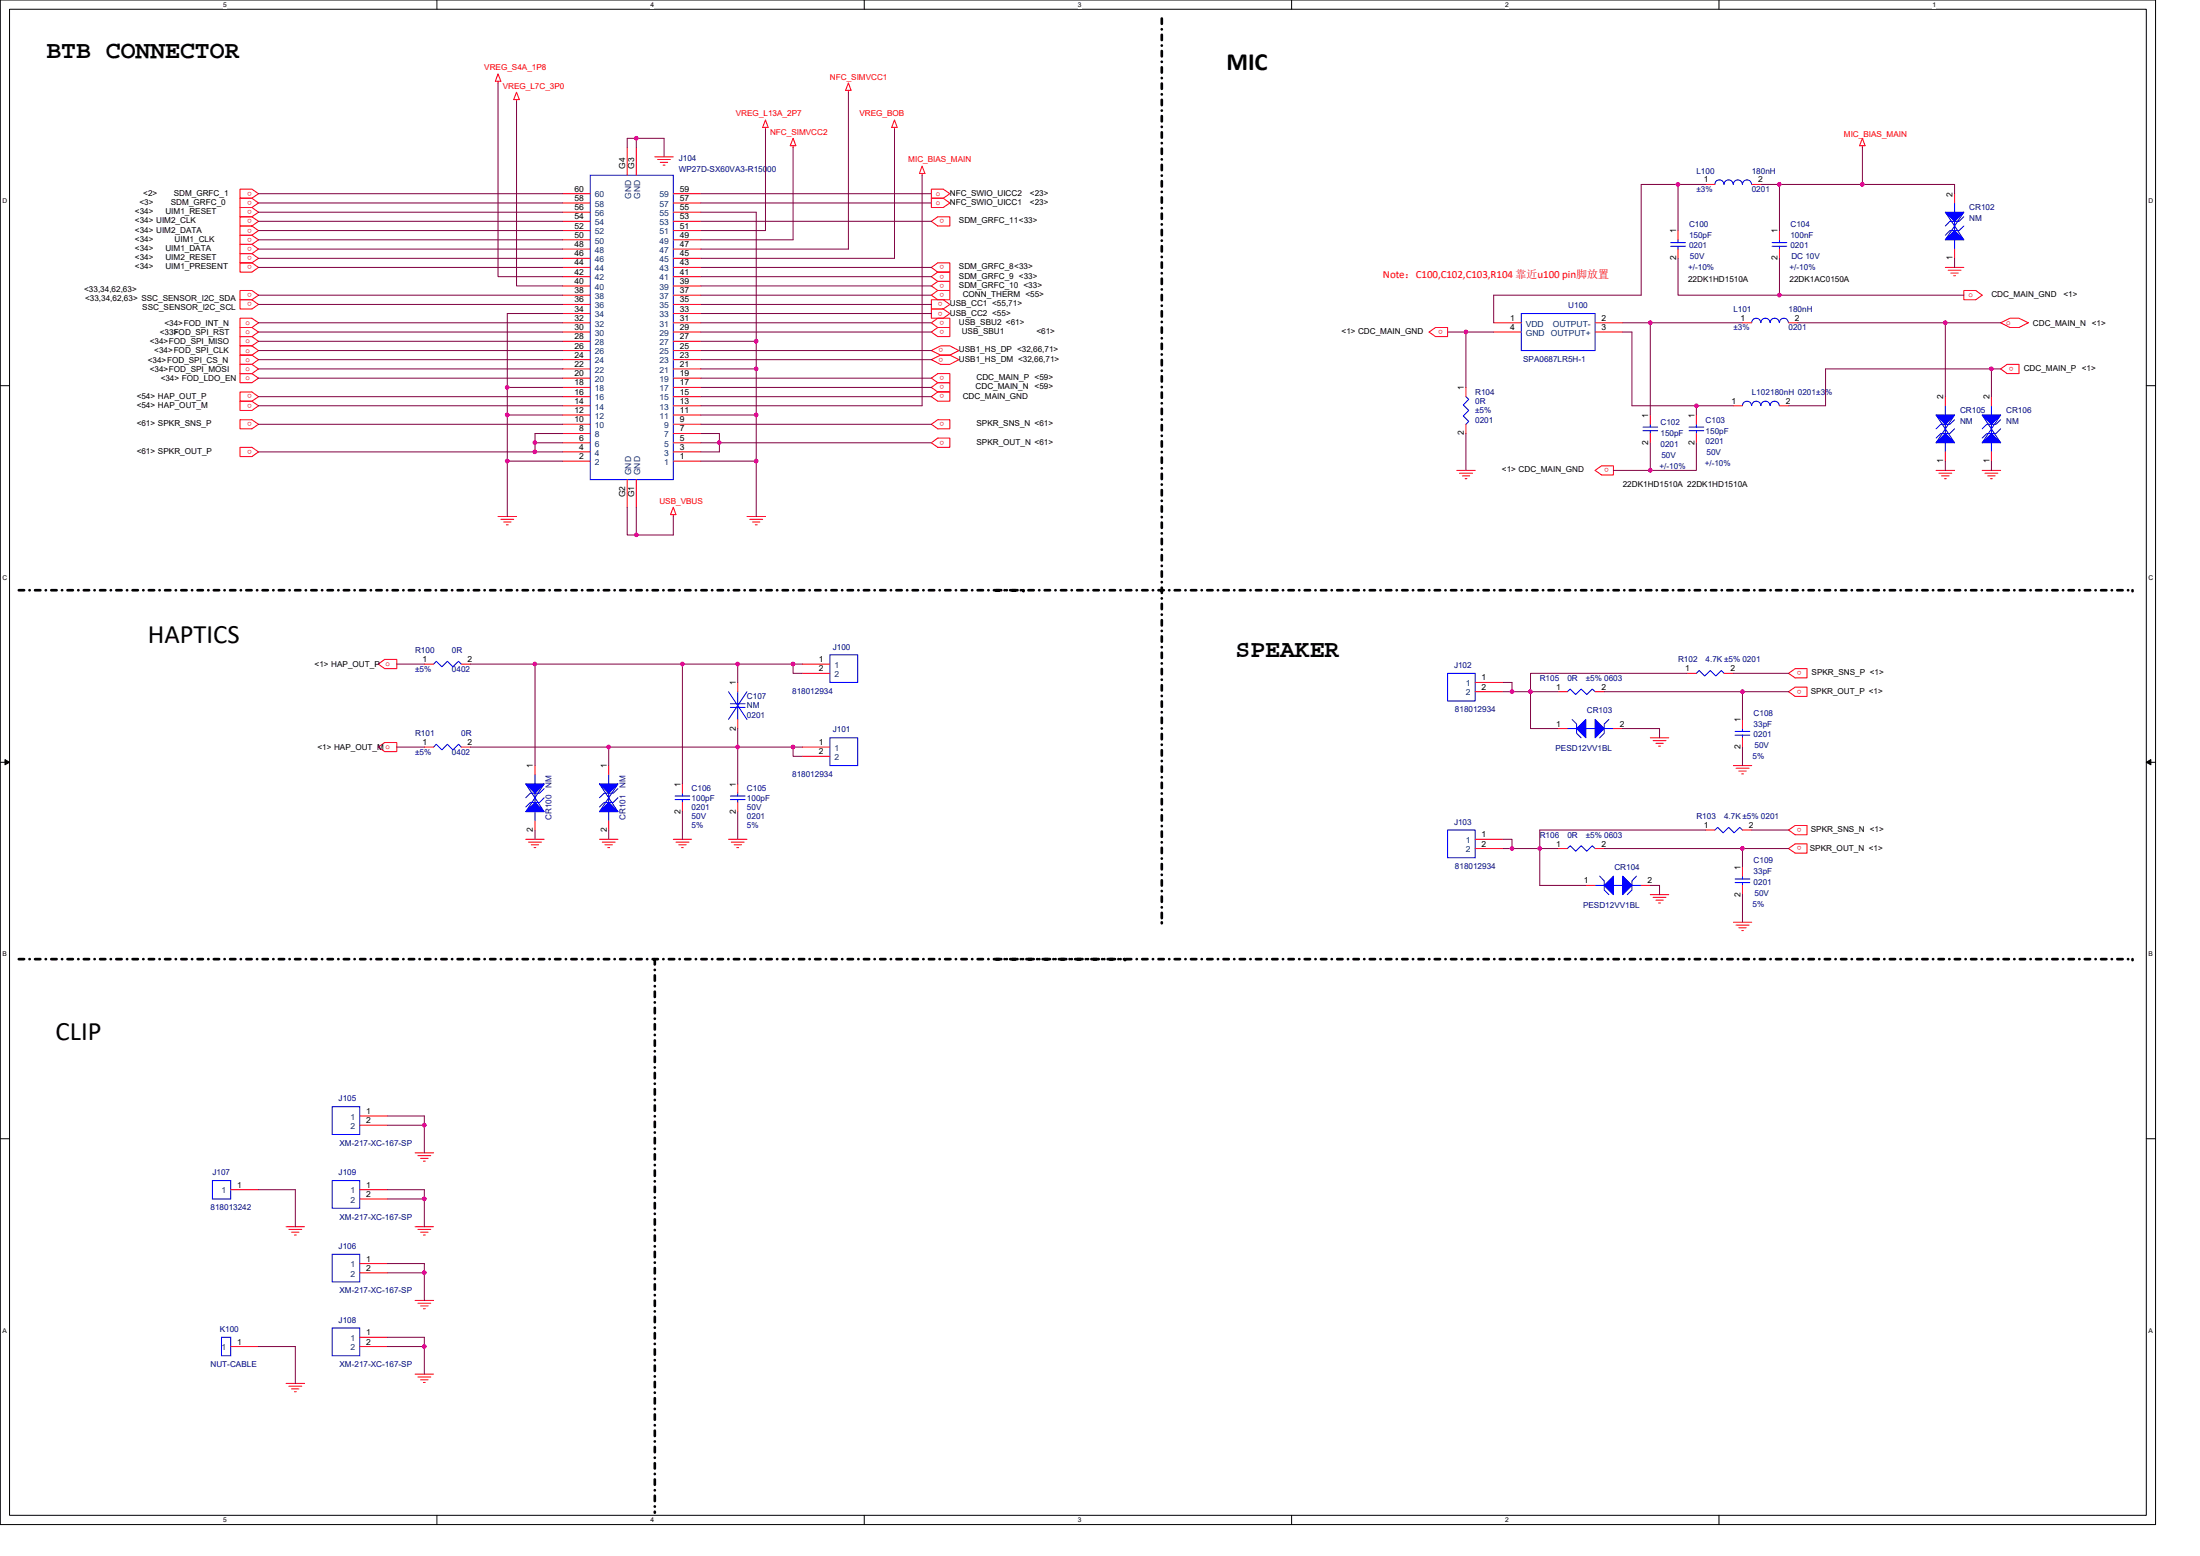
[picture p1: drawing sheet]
<svg xmlns="http://www.w3.org/2000/svg" width="297mm" height="210mm" viewBox="0 0 297 210" stroke-linecap="round" stroke-linejoin="round" font-family="sans-serif">
<path d="M0 0h291v205.7h-291zM1.3 1.2h288.5v203.3h-288.5z" fill="none" stroke="#000" stroke-width=".14"/>
<g fill="#fff">
<path d="M30.1 .1h.5v1h-.5z"/>
<path d="M30.1 204.6h.5v1h-.5z"/>
</g>
<path d="M59 0v1.2M59 204.5v1.2" fill="none" stroke="#000" stroke-width=".14"/>
<g fill="#fff">
<path d="M87.8 .1h.5v1h-.5z"/>
<path d="M87.8 204.6h.5v1h-.5z"/>
</g>
<path d="M116.7 0v1.2M116.7 204.5v1.2" fill="none" stroke="#000" stroke-width=".14"/>
<g fill="#fff">
<path d="M145.5 .1h.5v1h-.5z"/>
<path d="M145.5 204.6h.5v1h-.5z"/>
</g>
<path d="M174.4 0v1.2M174.4 204.5v1.2" fill="none" stroke="#000" stroke-width=".14"/>
<g fill="#fff">
<path d="M203.2 .1h.5v1h-.5z"/>
<path d="M203.2 204.6h.5v1h-.5z"/>
</g>
<path d="M232.1 0v1.2M232.1 204.5v1.2" fill="none" stroke="#000" stroke-width=".14"/>
<g fill="#fff">
<path d="M260.9 .1h.5v1h-.5z"/>
<path d="M.4 26.6h.6v1h-.6z"/>
<path d="M290.1 26.6h.6v1h-.6z"/>
<path d="M.4 77.4h.6v1h-.6z"/>
<path d="M290.1 77.4h.6v1h-.6z"/>
</g>
<path d="M0 52h1.3M289.8 52h1.2" fill="none" stroke="#000" stroke-width=".14"/>
<g fill="#fff">
<path d="M.4 128.3h.5v1h-.5z"/>
<path d="M290.1 128.3h.6v1h-.6z"/>
</g>
<path d="M0 102.9h1.3M289.8 102.9h1.2" fill="none" stroke="#000" stroke-width=".14"/>
<path d="M.7 102.5l.6 .4-.6 .3zM289.8 102.9l.6-.4v.7z" fill="#000" stroke="#000" stroke-width=".14"/>
<g fill="#fff">
<path d="M.4 179.1h.5v1h-.5z"/>
<path d="M290.1 179.1h.6v1h-.6z"/>
</g>
<path d="M0 153.7h1.3M289.8 153.7h1.2" fill="none" stroke="#000" stroke-width=".14"/>
<path d="M156.9 2.5v122M2.5 79.7h135.7M134.5 79.7h153.4M138.2 79.7h.1M287.9 79.7h.1M2.5 129.4h149.4M88.4 129.4v74.6M134.5 129.4h153.4M151.9 129.4h.1M156.9 124.5h.1M287.9 129.4h.1M88.4 204h.1" fill="none" stroke="#000" stroke-width=".36" stroke-dasharray=".7 .7 0 .7"/>
<g fill="none" stroke="#f00" stroke-width=".14">
<path d="M67.2 10l.4 1h-.7zM67.2 11v.2M69.7 12.4l.4 1h-.7zM69.7 13.4v.3M84.7 19.9v3.7M85.9 19.9v3.7M103.4 16.2l.3 1h-.7zM103.4 17.2v.2M107.1 18.7l.4 1h-.8zM107.1 19.7v.2M114.6 11.2l.3 1h-.7zM114.6 12.2v.2"/>
<path d="M120.8 16.2l.3 1h-.7zM120.8 17.2v.2M251.5 18.7l.3 1h-.7zM251.5 19.7v.2M32.4 25.5h1.6l.9 .6-.9 .7h-1.6zM32.4 39.2h1.6l.9 .6-.9 .6h-1.6zM32.4 35.5h1.6l.9 .6-.9 .6h-1.6zM34 26.8l.9 .6-.9 .6M34 26.8h-1.6v1.2h1.6M34 29.3l.9 .6-.9 .6M34 29.3h-1.6v1.2h1.6M34 33l.9 .6-.9 .6"/>
<path d="M34 33h-1.6v1.2h1.6M34 30.5l.9 .6-.9 .6M34 30.5h-1.6v1.2h1.6M34 31.7l.9 .7-.9 .6M34 31.7h-1.6v1.3h1.6M34 34.2l.9 .7-.9 .6M34 34.2h-1.6v1.3h1.6M34 28l.9 .6-.9 .7M34 28h-1.6v1.3h1.6M76 39.8h3.7M76 38.6h3.7M76 37.3h3.7"/>
<path d="M76 36.1h3.7M76 34.9h3.7M76 33.6h3.7M76 32.4h3.7M76 31.1h3.7M76 29.9h3.7M76 28.6h3.7M76 27.4h3.7M76 26.1h3.7M88.4 21.2h2.5M88.8 21.5h1.7M89.2 21.9h.9"/>
<path d="M89.5 22.3h.3M90.9 39.8h3.7M90.9 38.6h3.7M90.9 37.3h3.7M90.9 36.1h3.7M90.9 34.9h3.7M90.9 33.6h3.7M90.9 32.4h3.7M90.9 31.1h3.7M90.9 29.9h3.7M90.9 28.6h3.7M90.9 27.4h3.7"/>
<path d="M90.9 26.1h3.7M124.5 22.4l.4 1h-.8zM124.5 23.4v.2M125.7 39.8l.9-.6h1.6v1.2h-1.6zM125.7 36.1l.9-.6h1.6v1.2h-1.6zM125.7 29.9l.9-.6h1.6v1.2h-1.6zM125.7 25.5h1.7l.8 .6-.8 .7h-1.7zM125.7 26.8h1.7l.8 .6-.8 .6h-1.7zM126.6 38l-.9 .6 .9 .6M126.6 38h1.6v1.2h-1.6M126.6 36.7l-.9 .6 .9 .7M126.6 36.7h1.6v1.3h-1.6"/>
<path d="M226.6 31.1v1.3M226.6 33.6v1.3M230.3 24.9h1.2M236.5 24.9h1.3M240.3 31.1v1.3M240.3 33.6v1.3M262.7 36.1h2.5M263 36.5h1.8M263.4 36.9h1M263.8 37.2h.2M263.9 33.6v1.3M263.9 26.1v1.3"/>
<path d="M265.2 39.2h1.6l.8 .6-.8 .6h-1.6zM32.4 54.1h1.6l.9 .7-.9 .6h-1.6zM32.4 52.9h1.6l.9 .6-.9 .6h-1.6zM32.4 42.9h1.6l.9 .7-.9 .6h-1.6zM32.4 50.4h1.6l.9 .6-.9 .6h-1.6zM32.4 40.4h1.6l.9 .7-.9 .6h-1.6zM32.4 56.6h1.6l.9 .7-.9 .6h-1.6zM34 46.7l.9 .6-.9 .6M34 46.7h-1.6v1.2h1.6M34 47.9l.9 .6-.9 .7M34 47.9h-1.6v1.3h1.6M34 45.4l.9 .7-.9 .6"/>
<path d="M34 45.4h-1.6v1.3h1.6M34 49.2l.9 .6-.9 .6M34 49.2h-1.6v1.2h1.6M34 44.2l.9 .6-.9 .6M34 44.2h-1.6v1.2h1.6M76 59.8h3.7M76 58.5h3.7M76 57.3h3.7M76 56h3.7M76 54.8h3.7M76 53.5h3.7M76 52.3h3.7"/>
<path d="M76 51h3.7M76 49.8h3.7M76 48.5h3.7M76 47.3h3.7M76 46.1h3.7M76 44.8h3.7M76 43.6h3.7M76 42.3h3.7M76 41.1h3.7M90.9 59.8h3.7M90.9 58.5h3.7M90.9 57.3h3.7"/>
<path d="M90.9 56h3.7M90.9 54.8h3.7M90.9 53.5h3.7M90.9 52.3h3.7M90.9 51h3.7M90.9 49.8h3.7M90.9 48.5h3.7M90.9 47.3h3.7M90.9 46.1h3.7M90.9 44.8h3.7M90.9 43.6h3.7M90.9 42.3h3.7"/>
<path d="M90.9 41.1h3.7M125.7 51l.9-.6h1.6v1.2h-1.6zM125.7 53.5l.9-.6h1.6v1.2h-1.6zM125.7 59.8l.9-.7h1.6v1.3h-1.6zM125.7 57.3l.9-.7h1.6v1.3h-1.6zM125.7 44.8l.9-.6h1.6v1.2h-1.6zM125.7 41.7h1.7l.8 .6-.8 .6h-1.7zM125.7 47.3l1.3-.6h1.2l1.3 .6-1.3 .6h-1.2zM125.7 48.5l1.3-.6h1.2l1.3 .6-1.3 .7h-1.2zM125.7 43.6l.9-.7h1.6v1.3h-1.6zM125.7 40.4h1.7l.8 .7-.8 .6h-1.7zM126.6 51.6l-.9 .7 .9 .6"/>
<path d="M126.6 51.6h1.6v1.3h-1.6M193 44.8l.8-.6h1.6v1.2h-1.6zM197.9 52.3v1.2M197.9 57.3v1.2M201.7 44.8h3.7M201.7 43.6h3.7M215.4 43.6h3.7M215.4 44.8h3.7M222.8 56v1.3M222.8 58.5v1.3M229 56v1.3M229 58.5v1.3"/>
<path d="M234 54.8h1.3M235.3 43.6h1.2M240.3 54.8h1.2M241.5 43.6h1.2M262.7 53.5v1.3M268.9 53.5v1.3M270.1 49.8l.9-.6h1.6v1.2h-1.6zM270.1 43.6l1.3-.7h1.2l1.3 .7-1.3 .6h-1.2zM32.4 60.4h1.6l.9 .6-.9 .6h-1.6zM67.2 69.7h2.5M67.6 70.1h1.8M68 70.4h1"/>
<path d="M68.4 70.8h.2M76 62.2h3.7M76 61h3.7M84.7 64.7v3.8M85.9 64.7v3.8M90.9 68.5l.4 .9h-.8zM90.9 69.4v.3M90.9 62.2h3.7M90.9 61h3.7M100.9 69.7h2.5M101.2 70.1h1.8M101.6 70.4h1"/>
<path d="M102 70.8h.2M196.7 63.5h2.5M197.1 63.9h1.7M197.4 64.2h1M197.8 64.6h.3M215.4 63.5l.8-.6h1.6v1.2h-1.6zM261.4 63.5h2.5M261.8 63.9h1.7M262.1 64.2h1.1M262.5 64.6h.3M262.7 61v1.2M267.6 63.5h2.5"/>
<path d="M268 63.9h1.7M268.4 64.2h1M268.7 64.6h.3M268.9 61v1.2M51.1 89.6l.8-.6h1.7v1.2h-1.7zM57.3 89.6h1.2M62.3 89.6h1.2M99.6 92.1v1.2M99.6 97.1v1.2M108.3 89.6h3.8M108.3 90.9h3.8M199.2 92.1h3.7"/>
<path d="M199.2 93.3h3.7M210.4 98.3h1.2M210.4 93.3h1.2M215.4 93.3h1.2M217.8 98.3h1.3M222.8 99.6h2.5M223.2 99.9h1.7M227.8 90.9h1.2M232.8 90.9h1.2M235.3 97.1v1.2M235.3 99.6v1.2M241.5 93.3l.9-.6h1.6v1.3h-1.6z"/>
<path d="M241.5 90.9l.9-.7h1.6v1.3h-1.6zM51.1 100.8l.8-.6h1.7v1.2h-1.7zM57.3 100.8h1.2M62.3 100.8h1.2M71 113.3h2.5M71.3 113.6h1.8M71.7 114h1M72.1 114.4h.2M72.2 103.3v1.2M72.2 110.8v1.2M80.9 113.3h2.5M81.3 113.6h1.8"/>
<path d="M81.7 114h1M82.1 114.4h.2M82.2 103.3v1.2M82.2 110.8v1.2M90.9 113.3h2.5M91.3 113.6h1.7M91.6 114h1M92 114.4h.3M92.1 105.8v1.2M92.1 108.3v1.2M98.4 113.3h2.5M98.7 113.6h1.8"/>
<path d="M99.1 114h1M99.5 114.4h.2M99.6 105.8v1.2M99.6 108.3v1.2M108.3 100.8h3.8M108.3 102.1h3.8M199.2 113.3h3.7M199.2 114.5h3.7M210.4 114.5h1.2M214.1 119.5h1.3M215.4 114.5h1.2M221.6 119.5h1.2"/>
<path d="M223.6 100.3h1M223.9 100.7h.3M230.3 112h1.2M234 103.3h2.5M234.4 103.7h1.8M234.8 104.1h1M235.2 104.4h.2M235.3 117v1.2M235.3 119.5v1.2M235.3 112h1.2M241.5 114.5l.9-.6h1.6v1.2h-1.6zM241.5 112l.9-.6h1.6v1.2h-1.6z"/>
<path d="M222.8 120.7h2.5M223.2 121.1h1.7M223.6 121.5h1M223.9 121.9h.3M234 124.5h2.5M234.4 124.8h1.8M234.8 125.2h1M235.2 125.6h.2M48.6 150.6h3.7M48.6 151.8h3.7M56 155.6h2.5M56.4 156h1.8"/>
<path d="M56.8 156.3h1M57.2 156.7h.2M31.2 160.5h3.7M38.6 165.5h2.5M39 165.9h1.7M39.4 166.3h1M39.7 166.7h.3M48.6 160.5h3.7M48.6 161.8h3.7M48.6 170.5h3.7M48.6 171.8h3.7M56 175.5h2.5"/>
<path d="M56 165.5h2.5M56.4 175.9h1.8M56.4 165.9h1.8M56.8 176.2h1M56.8 166.3h1M57.2 176.6h.2M57.2 166.7h.2M31.2 181.7h3.7M38.6 186.7h2.5M39 187.1h1.7M39.4 187.4h1M39.7 187.8h.3"/>
<path d="M48.6 180.5h3.7M48.6 181.7h3.7M56 185.4h2.5M56.4 185.8h1.8M56.8 186.2h1M57.2 186.6h.2"/>
</g>
<g fill="none" stroke="#00f" stroke-width=".14">
<path d="M79.7 23.6h11.2v41.1h-11.2zM225.6 32.7h2M225.6 33.2h2M226.6 32.4v.3M226.6 33.2v.4M231.5 24.9a.61 .61 0 0 1 .7-.6 .61 .61 0 0 1 .6 .6M232.8 24.9a.61 .61 0 0 1 .6-.6 .61 .61 0 0 1 .6 .6M234 24.9a.6 .6 0 0 1 .6-.6 .6 .6 0 0 1 .6 .6M235.3 24.9a.61 .61 0 0 1 .6-.6 .61 .61 0 0 1 .6 .6M239.3 32.7h2M239.3 33.2h2M240.3 32.4v.3"/>
<path d="M240.3 33.2v.4M262.7 28.6l2.5 3.8M263.9 27.4v1.2M263.9 32.4v1.2M263.9 29.9v1.2M265.2 29.3l-.7 .6h-1.2l-.6 .6M265.2 28.6l-2.5 3.8M265.2 30.5l-.7 .6h-1.2l-.6 .6M197.9 53.5l.4 .4-.7 .8 .7 .7-.7 .7 .7 .8-.4 .4M205.4 42.3h10v5h-10zM221.8 57.6h2M221.8 58.1h2"/>
<path d="M222.8 57.3v.3M222.8 58.1v.4M228 57.6h2M228 58.1h2M229 57.3v.3M229 58.1v.4M235.3 54.7a.61 .61 0 0 1 .6-.6 .61 .61 0 0 1 .6 .6M236.5 54.7a.61 .61 0 0 1 .6-.6 .61 .61 0 0 1 .6 .6M236.5 43.5a.61 .61 0 0 1 .6-.6 .61 .61 0 0 1 .6 .6M237.8 54.7a.61 .61 0 0 1 .6-.6 .61 .61 0 0 1 .6 .6M237.8 43.5a.61 .61 0 0 1 .6-.6 .61 .61 0 0 1 .6 .6M239 54.7a.61 .61 0 0 1 .6-.6 .61 .61 0 0 1 .6 .6"/>
<path d="M239 43.5a.61 .61 0 0 1 .6-.6 .61 .61 0 0 1 .6 .6M240.3 43.5a.6 .6 0 0 1 .6-.6 .6 .6 0 0 1 .6 .6M261.4 56l2.5 3.8M262.7 59.8v1.2M262.7 57.3v1.2M262.7 54.8v1.2M263.9 57.9l-.6 .6h-1.3l-.6 .6M263.9 56.6l-.6 .7h-1.3l-.6 .6M263.9 56l-2.5 3.8M267.6 56l2.5 3.8M268.9 59.8v1.2M268.9 57.3v1.2"/>
<path d="M268.9 54.8v1.2M270.1 57.9l-.6 .6h-1.2l-.7 .6M270.1 56.6l-.6 .7h-1.2l-.7 .6M270.1 56l-2.5 3.8M58.5 89.6l.4-.4 .8 .8 .7-.8 .7 .8 .8-.8 .4 .4M98.4 93.3l2.5 3.8M98.6 95h2M98.6 95.5h2M99.6 93.3v1.7M99.6 95.5v1.6M100.9 93.3l-2.5 3.8M112.1 88.4h3.7v3.7h-3.7z"/>
<path d="M112.1 99.6h3.7v3.7h-3.7zM195.4 90.9h3.8v3.7h-3.8zM211.6 98.3h1.3M211.6 93.3l.4-.3 .7 .7 .8-.7 .7 .7 .8-.7 .4 .3M212.3 97.1l.6 .6v1.3l.6 .6M214.1 98.3h1.3M216.6 98.3h1.2M217.2 97.1l-.6 .6v1.3l-.6 .6M229 90.9l.4-.4 .8 .7 .7-.7 .8 .7 .7-.7 .4 .4M234.3 98.7h2M234.3 99.2h2M235.3 98.3v.4"/>
<path d="M235.3 99.2v.4M58.5 100.8l.4-.4 .8 .8 .7-.8 .7 .8 .8-.8 .4 .4M71 105.8l2.5 3.7M72.2 104.5v1.3M72.2 107v1.3M72.2 109.5v1.3M73.5 106.4l-.6 .6h-1.3l-.6 .7M73.5 107.7l-.6 .6h-1.3l-.6 .6M73.5 105.8l-2.5 3.7M80.9 105.8l2.5 3.7M82.2 104.5v1.3M82.2 107v1.3"/>
<path d="M82.2 109.5v1.3M83.4 106.4l-.6 .6h-1.2l-.7 .7M83.4 107.7l-.6 .6h-1.2l-.7 .6M83.4 105.8l-2.5 3.7M91.1 107.4h2M91.1 107.9h2M92.1 107v.4M92.1 107.9v.4M98.6 107.4h2M98.6 107.9h2M99.6 107v.4M99.6 107.9v.4"/>
<path d="M195.4 112h3.8v3.8h-3.8zM211.6 114.5l.4-.4 .7 .8 .8-.8 .7 .8 .8-.8 .4 .4M215.4 119.5h1.2M216 118.2l.6 .7v1.2l.6 .6M217.8 119.5h1.3M220.3 119.5h1.3M221 118.2l-.7 .7v1.2l-.6 .6M231.5 112l.4-.3 .8 .7 .7-.7 .7 .7 .8-.7 .4 .3M234.3 118.6h2M234.3 119.1h2M235.3 118.2v.4M235.3 119.1v.4"/>
<path d="M28.7 159.3h2.5v2.5h-2.5zM44.8 159.3h3.8v3.7h-3.8zM44.8 149.4h3.8v3.7h-3.8zM44.8 169.3h3.8v3.7h-3.8zM44.8 179.2h3.8v3.8h-3.8zM29.9 180.5h1.3v2.5h-1.3z"/>
</g>
<g fill="#00f" stroke="#00f" stroke-width=".14">
<path d="M71 105.8h2.5l-1.3 1.2z" fill-rule="evenodd"/>
<path d="M72.2 108.3l1.3 1.2h-2.5z" fill-rule="evenodd"/>
<path d="M212.9 98.3l1.2-1.2v2.5z" fill-rule="evenodd"/>
<path d="M215.4 97.1l1.2 1.2-1.2 1.3z" fill-rule="evenodd"/>
<path d="M261.4 59.8l1.3-1.3 1.2 1.3z" fill-rule="evenodd"/>
<path d="M261.4 56h2.5l-1.2 1.3z" fill-rule="evenodd"/>
<path d="M80.9 105.8h2.5l-1.2 1.2z" fill-rule="evenodd"/>
<path d="M82.2 108.3l1.2 1.2h-2.5z" fill-rule="evenodd"/>
<path d="M216.6 119.5l1.2-1.3v2.5z" fill-rule="evenodd"/>
<path d="M219.1 118.2l1.2 1.3-1.2 1.2z" fill-rule="evenodd"/>
<path d="M268.9 58.5l1.2 1.3h-2.5z" fill-rule="evenodd"/>
<path d="M267.6 56h2.5l-1.2 1.3z" fill-rule="evenodd"/>
<path d="M263.9 31.1l1.3 1.3h-2.5z" fill-rule="evenodd"/>
<path d="M262.7 28.6h2.5l-1.3 1.3z" fill-rule="evenodd"/>
</g>
<g fill="none" stroke="#800040" stroke-width=".14">
<path d="M67.2 11.2v26.1h8.8M69.7 13.7v24.9h6.3M85.9 18.7h3.8v2.5M85.9 18.7h-1.2v1.2M85.9 18.7v1.2M103.4 17.4v13.7h-8.8M107.1 19.9v12.5h-12.5M114.6 12.4v21.2h-20M120.8 17.4v17.5h-26.2M251.5 19.9v5M34.9 29.9h41.1M34.9 32.4h41.1"/>
<path d="M34.9 28.6h41.1M34.9 39.8h41.1M34.9 36.1h41.1M34.9 34.9h41.1M34.9 33.6h41.1M34.9 31.1h41.1M34.9 27.4h41.1M34.9 26.1h41.1M94.6 39.8h31.1M94.6 38.6h31.1M94.6 36.1h31.1M94.6 28.6h7.5v17.5"/>
<path d="M94.6 27.4h31.1M94.6 26.1h31.1M94.6 37.3h31.1M94.6 29.9h31.1M124.5 23.6v31.2h-29.9M226.6 24.9h-5v14.9h-19.9v3.8M226.6 24.9v6.2M226.6 24.9h3.7M226.6 34.9v4.9h13.7M237.8 24.9h2.5M240.3 34.9v4.9M240.3 39.8h24.9"/>
<path d="M240.3 24.9h11.2M240.3 24.9v6.2M251.5 24.9h12.4v1.2M263.9 34.9v1.2M34.9 53.5h41.1M34.9 57.3h41.1M34.9 47.3h41.1M34.9 51h41.1M34.9 46.1h41.1M34.9 48.5h41.1M34.9 49.8h41.1M34.9 41.1h41.1"/>
<path d="M34.9 43.6h41.1M34.9 44.8h41.1M34.9 54.8h41.1M72.2 59.8h3.8M72.2 59.8v1.2M76 56h-7.5v6.2M76 52.3h-7.5v3.7M76 58.5h-3.8v1.3M76 42.3h-7.5v10M94.6 58.5h2.5v1.3M94.6 59.8h2.5M94.6 56h7.5"/>
<path d="M94.6 57.3h31.1M94.6 53.5h31.1M94.6 47.3h31.1M94.6 42.3h31.1M94.6 49.8h7.5M94.6 48.5h31.1M94.6 51h31.1M94.6 52.3h31.1M94.6 43.6h31.1M94.6 44.8h31.1M94.6 46.1h7.5M94.6 41.1h31.1"/>
<path d="M97.1 59.8h28.6M97.1 59.8v1.2h-2.5M102.1 56v6.2M102.1 49.8v6.2M102.1 46.1v3.7M195.4 44.8h2.5M197.9 44.8v7.5M197.9 58.5v5M197.9 44.8h3.8M219.1 43.6h3.7M219.1 44.8h1.2v10h8.7M222.8 43.6v12.4"/>
<path d="M222.8 43.6h12.5M222.8 59.8v3.7M229 59.8v3.7h-6.2M234 54.8h-5v1.2M242.7 43.6h20M262.7 43.6v9.9M262.7 43.6h7.4M268.9 49.8h-22.4v5h-5M268.9 49.8v3.7M268.9 49.8h1.2M34.9 61h37.3M68.5 62.2h7.5"/>
<path d="M68.5 62.2v7.5M72.2 61h3.8M84.7 68.5v3.7h1.2M85.9 68.5v3.7M90.9 69.7v2.5h-5M94.6 62.2h7.5M102.1 62.2v7.5M217.8 63.5h5M262.7 62.2v1.3M268.9 62.2v1.3M53.6 89.6h3.7M63.5 89.6h8.7"/>
<path d="M72.2 89.6h19.9M72.2 89.6v13.7M92.1 89.6h7.5M92.1 89.6v16.2M99.6 98.3v7.5M99.6 89.6v2.5M99.6 89.6h7.5M107.1 89.6v1.3h1.2M107.1 89.6h1.2M202.9 93.3h1.2M202.9 92.1h1.2v1.2M210.4 93.3h-3.8v5h3.8"/>
<path d="M216.6 93.3h18.7M219.1 98.3h5v1.3M227.8 90.9h-21.2v2.4h-2.5M234 90.9h7.5M235.3 93.3v3.8M235.3 93.3h6.2M53.6 100.8h3.7M63.5 100.8h18.7M72.2 112v1.3M82.2 112v1.3M92.1 109.5v3.8M99.6 109.5v3.8"/>
<path d="M107.1 100.8v1.3h1.2M107.1 100.8h-24.9v2.5M107.1 100.8h1.2M202.9 114.5h1.2M202.9 113.3h1.2v1.2h3.8M207.9 114.5v5h6.2M207.9 114.5h2.5M216.6 114.5h18.7M222.8 119.5h1.3v1.2M230.3 112h-22.4v2.5M235.3 114.5v2.5M235.3 114.5h6.2"/>
<path d="M235.3 100.8v2.5M236.5 112h5M235.3 120.7v3.8M52.3 151.8h5M52.3 150.6h5v1.2M57.3 151.8v3.8M34.9 160.5h5v5M52.3 171.8h5v3.7M52.3 170.5h5v1.3M52.3 161.8h5v3.7M52.3 160.5h5v1.3M34.9 181.7h5v5"/>
<path d="M52.3 181.7h5v3.7M52.3 180.5h5v1.2"/>
</g>
<g fill="#f0f" stroke="#f0f" stroke-width=".14">
<circle cx="240.2" cy="39.8" r=".24"/>
<circle cx="229" cy="54.8" r=".23"/>
<circle cx="240.2" cy="24.9" r=".24"/>
<circle cx="222.8" cy="43.5" r=".24"/>
<circle cx="204.1" cy="114.5" r=".24"/>
<circle cx="235.3" cy="93.3" r=".24"/>
<circle cx="235.3" cy="114.5" r=".24"/>
<circle cx="262.6" cy="43.5" r=".24"/>
<circle cx="268.9" cy="49.8" r=".24"/>
<circle cx="197.9" cy="44.8" r=".24"/>
<circle cx="72.2" cy="89.6" r=".24"/>
<circle cx="92.1" cy="89.6" r=".24"/>
<circle cx="82.2" cy="100.8" r=".24"/>
<circle cx="99.6" cy="100.8" r=".24"/>
<circle cx="251.4" cy="24.9" r=".24"/>
<circle cx="204.1" cy="93.3" r=".24"/>
<circle cx="222.8" cy="63.5" r=".24"/>
<circle cx="226.6" cy="24.9" r=".24"/>
<circle cx="107.1" cy="100.8" r=".24"/>
<circle cx="107.1" cy="89.6" r=".24"/>
<circle cx="99.6" cy="89.6" r=".24"/>
<circle cx="57.3" cy="171.8" r=".24"/>
<circle cx="57.3" cy="181.7" r=".24"/>
<circle cx="57.3" cy="161.8" r=".24"/>
<circle cx="57.3" cy="151.8" r=".24"/>
<circle cx="68.5" cy="62.2" r=".24"/>
<circle cx="68.5" cy="52.3" r=".24"/>
<circle cx="68.5" cy="56" r=".24"/>
<circle cx="72.2" cy="61" r=".23"/>
<circle cx="72.2" cy="59.7" r=".23"/>
<circle cx="85.9" cy="18.7" r=".24"/>
<circle cx="85.9" cy="72.2" r=".23"/>
<circle cx="102.1" cy="62.2" r=".24"/>
<circle cx="97.1" cy="59.7" r=".23"/>
<circle cx="102.1" cy="56" r=".24"/>
<circle cx="102.1" cy="49.8" r=".24"/>
<circle cx="102.1" cy="46" r=".24"/>
<circle cx="206.6" cy="93.3" r=".24"/>
<circle cx="207.9" cy="114.5" r=".24"/>
</g>
<g font-size="3.6">
<text x="20" y="86.8">HAPTICS</text>
<text x="7.5" y="140.3">CLIP</text>
</g>
<g font-size="3.3">
<text x="6.3" y="7.8">BTB CONNECTOR</text>
<text x="165.6" y="9.4">MIC</text>
<text x="166.8" y="88.7">SPEAKER</text>
</g>
<text font-size="1.5" fill="#f00" x="186.7" y="37.5">Note：C100,C102,C103,R104 靠近u100 pin脚放置</text>
<g font-size="1.1" fill="#f00">
<text x="65.4" y="9.5">VREG_S4A_1P8</text>
<text x="67.9" y="12">VREG_L7C_3P0</text>
<text x="112.1" y="10.7">NFC_SIMVCC1</text>
<text x="99.4" y="15.7">VREG_L13A_2P7</text>
<text x="116" y="15.7">VREG_BOB</text>
<text x="104" y="18.2">NFC_SIMVCC2</text>
<text x="122.6" y="21.9">MIC_BIAS_MAIN</text>
<text x="249" y="18.4">MIC_BIAS_MAIN</text>
<text x="34" y="27.1" transform="rotate(180 34 27.1)">o</text>
<text x="34" y="25.8" transform="rotate(180 34 25.8)">o</text>
<text x="34" y="28.3" transform="rotate(180 34 28.3)">o</text>
<text x="34" y="29.6" transform="rotate(180 34 29.6)">o</text>
<text x="126.4" y="26.4">o</text>
<text x="126.4" y="27.7">o</text>
<text x="127.5" y="29.6" transform="rotate(180 127.5 29.6)">o</text>
<text x="34" y="33.3" transform="rotate(180 34 33.3)">o</text>
<text x="34" y="30.8" transform="rotate(180 34 30.8)">o</text>
<text x="34" y="32.1" transform="rotate(180 34 32.1)">o</text>
<text x="34" y="35.8" transform="rotate(180 34 35.8)">o</text>
<text x="34" y="34.6" transform="rotate(180 34 34.6)">o</text>
<text x="127.5" y="35.8" transform="rotate(180 127.5 35.8)">o</text>
<text x="34" y="39.5" transform="rotate(180 34 39.5)">o</text>
<text x="34" y="40.8" transform="rotate(180 34 40.8)">o</text>
<text x="127.3" y="40.8" transform="rotate(180 127.3 40.8)">o</text>
<text x="127.5" y="38.3" transform="rotate(180 127.5 38.3)">o</text>
<text x="127.5" y="37.1" transform="rotate(180 127.5 37.1)">o</text>
<text x="127.5" y="39.5" transform="rotate(180 127.5 39.5)">o</text>
<text x="265.8" y="40.1">o</text>
<text x="33.1" y="43.9">o</text>
<text x="33.1" y="47.6">o</text>
<text x="33.1" y="46.3">o</text>
<text x="33.1" y="45.1">o</text>
<text x="127.3" y="42" transform="rotate(180 127.3 42)">o</text>
<text x="127.4" y="47" transform="rotate(180 127.4 47)">o</text>
<text x="127.5" y="44.5" transform="rotate(180 127.5 44.5)">o</text>
<text x="127.5" y="43.3" transform="rotate(180 127.5 43.3)">o</text>
<text x="194.8" y="44.5" transform="rotate(180 194.8 44.5)">o</text>
<text x="270.9" y="43.9">o</text>
<text x="33.1" y="48.8">o</text>
<text x="33.1" y="51.3">o</text>
<text x="33.1" y="50.1">o</text>
<text x="34" y="53.2" transform="rotate(180 34 53.2)">o</text>
<text x="127.4" y="48.3" transform="rotate(180 127.4 48.3)">o</text>
<text x="127.5" y="50.7" transform="rotate(180 127.5 50.7)">o</text>
<text x="127.5" y="52" transform="rotate(180 127.5 52)">o</text>
<text x="127.5" y="53.2" transform="rotate(180 127.5 53.2)">o</text>
<text x="271.9" y="49.5" transform="rotate(180 271.9 49.5)">o</text>
<text x="34" y="54.5" transform="rotate(180 34 54.5)">o</text>
<text x="34" y="57" transform="rotate(180 34 57)">o</text>
<text x="127.5" y="57" transform="rotate(180 127.5 57)">o</text>
<text x="127.5" y="59.5" transform="rotate(180 127.5 59.5)">o</text>
<text x="34" y="60.7" transform="rotate(180 34 60.7)">o</text>
<text x="217.2" y="63.2" transform="rotate(180 217.2 63.2)">o</text>
<text x="89" y="68">USB_VBUS</text>
<text x="52.1" y="89.9">o</text>
<text x="243.2" y="93.1" transform="rotate(180 243.2 93.1)">o</text>
<text x="243.2" y="90.6" transform="rotate(180 243.2 90.6)">o</text>
<text x="243.2" y="111.7" transform="rotate(180 243.2 111.7)">o</text>
<text x="243.2" y="114.2" transform="rotate(180 243.2 114.2)">o</text>
</g>
<g font-size="1.1">
<text x="84.4" y="22.8" transform="rotate(-90 84.4 22.8)">G4</text>
<text x="85.6" y="22.8" transform="rotate(-90 85.6 22.8)">G3</text>
<text x="18.2" y="28.9">&lt;34&gt;</text>
<text x="18.8" y="27.7">&lt;3&gt;</text>
<text x="19.3" y="26.4">&lt;2&gt;</text>
<text x="22.3" y="28.9">UIM1_RESET</text>
<text x="23.1" y="27.7">SDM_GRFC_0</text>
<text x="23.4" y="26.4">SDM_GRFC_1</text>
<text x="77.6" y="29.6">54</text>
<text x="77.6" y="28.4">56</text>
<text x="77.6" y="27.1">58</text>
<text x="77.6" y="25.9">60</text>
<text x="91.8" y="29.6">53</text>
<text x="91.8" y="28.4">55</text>
<text x="91.8" y="27.1">57</text>
<text x="91.8" y="25.9">59</text>
<text x="128.2" y="26.4">NFC_SWIO_UICC2</text>
<text x="128.2" y="27.7">NFC_SWIO_UICC1</text>
<text x="139.1" y="26.4">&lt;23&gt;</text>
<text x="139.1" y="27.7">&lt;23&gt;</text>
<text x="230" y="24.6">1</text>
<text x="237.4" y="24.6">2</text>
<text x="263.6" y="26.5" transform="rotate(-90 263.6 26.5)">2</text>
<text x="18.2" y="30.1">&lt;34&gt; UIM2_CLK</text>
<text x="18.2" y="31.4">&lt;34&gt; UIM2_DATA</text>
<text x="18.2" y="33.9">&lt;34&gt;</text>
<text x="18.2" y="35.1">&lt;34&gt;</text>
<text x="18.2" y="32.6">&lt;34&gt;</text>
<text x="22.3" y="33.9">UIM1_DATA</text>
<text x="22.3" y="35.1">UIM2_RESET</text>
<text x="23.6" y="32.6">UIM1_CLK</text>
<text x="77.6" y="35.8">44</text>
<text x="77.6" y="34.6">46</text>
<text x="77.6" y="33.3">48</text>
<text x="77.6" y="32.1">50</text>
<text x="77.6" y="30.8">52</text>
<text x="91.8" y="35.8">43</text>
<text x="91.8" y="34.6">45</text>
<text x="91.8" y="33.3">47</text>
<text x="91.8" y="32.1">49</text>
<text x="91.8" y="30.8">51</text>
<text x="129.5" y="30.1">SDM_GRFC_11&lt;33&gt;</text>
<text x="226.3" y="35.1" transform="rotate(-90 226.3 35.1)">2</text>
<text x="226.3" y="31.5" transform="rotate(-90 226.3 31.5)">1</text>
<text x="240" y="35.1" transform="rotate(-90 240 35.1)">2</text>
<text x="240" y="31.5" transform="rotate(-90 240 31.5)">1</text>
<text x="263.6" y="35.1" transform="rotate(-90 263.6 35.1)">1</text>
<text x="11.4" y="39.3">&lt;33,34,62,63&gt;</text>
<text x="11.5" y="40.6">&lt;33,34,62,63&gt; SSC_SENSOR_I2C_SDA</text>
<text x="18.2" y="36.4">&lt;34&gt;</text>
<text x="19.2" y="41.8">SSC_SENSOR_I2C_SCL</text>
<text x="22.3" y="36.4">UIM1_PRESENT</text>
<text x="77.6" y="40.8">36</text>
<text x="77.6" y="39.6">38</text>
<text x="77.6" y="38.3">40</text>
<text x="77.6" y="37.1">42</text>
<text x="91.8" y="40.8">35</text>
<text x="91.8" y="39.6">37</text>
<text x="91.8" y="38.3">39</text>
<text x="91.8" y="37.1">41</text>
<text x="128.2" y="41.3">USB_CC1 &lt;55,71&gt;</text>
<text x="129.5" y="38.9">SDM_GRFC_10 &lt;33&gt;</text>
<text x="129.5" y="37.6">SDM_GRFC_9 &lt;33&gt;</text>
<text x="129.5" y="36.4">SDM_GRFC_8&lt;33&gt;</text>
<text x="130" y="40.1">CONN_THERM &lt;55&gt;</text>
<text x="227.9" y="38.1">22DK1HD1510A</text>
<text x="241.6" y="38.1">22DK1AC0150A</text>
<text x="268.9" y="40.1">CDC_MAIN_GND</text>
<text x="278.6" y="40.1">&lt;1&gt;</text>
<text x="20.2" y="46.4">&lt;34&gt;FOD_SPI_MISO</text>
<text x="20.8" y="47.7">&lt;34&gt;FOD_SPI_CLK</text>
<text x="21.6" y="45.2">&lt;33&gt;</text>
<text x="22.2" y="44">&lt;34&gt;FOD_INT_N</text>
<text x="23.4" y="45.2">FOD_SPI_RST</text>
<text x="77.6" y="47">26</text>
<text x="77.6" y="45.8">28</text>
<text x="77.6" y="44.5">30</text>
<text x="77.6" y="43.3">32</text>
<text x="77.6" y="42">34</text>
<text x="91.8" y="47">25</text>
<text x="91.8" y="45.8">27</text>
<text x="91.8" y="44.5">29</text>
<text x="91.8" y="43.3">31</text>
<text x="91.8" y="42">33</text>
<text x="128.2" y="42.6">USB_CC2 &lt;55&gt;</text>
<text x="129.5" y="47.6">USB1_HS_DP &lt;32,66,71&gt;</text>
<text x="129.5" y="43.8">USB_SBU2 &lt;61&gt;</text>
<text x="129.9" y="45.1">USB_SBU1</text>
<text x="139.9" y="45.1">&lt;61&gt;</text>
<text x="181.1" y="45.1">&lt;1&gt; CDC_MAIN_GND</text>
<text x="203.9" y="44.5">4</text>
<text x="203.9" y="43.3">1</text>
<text x="216.2" y="44.5">3</text>
<text x="216.2" y="43.3">2</text>
<text x="235" y="43.3">1</text>
<text x="242.4" y="43.3">2</text>
<text x="274.5" y="44">CDC_MAIN_N</text>
<text x="282.4" y="44">&lt;1&gt;</text>
<text x="18.5" y="53.8">&lt;54&gt; HAP_OUT_P</text>
<text x="20" y="48.9">&lt;34&gt;FOD_SPI_CS_N</text>
<text x="20.2" y="50.2">&lt;34&gt;FOD_SPI_MOSI</text>
<text x="21.7" y="51.4">&lt;34&gt; FOD_LDO_EN</text>
<text x="77.6" y="53.3">16</text>
<text x="77.6" y="52">18</text>
<text x="77.6" y="50.8">20</text>
<text x="77.6" y="49.5">22</text>
<text x="77.6" y="48.3">24</text>
<text x="91.8" y="53.3">15</text>
<text x="91.8" y="52">17</text>
<text x="91.8" y="50.8">19</text>
<text x="91.8" y="49.5">21</text>
<text x="91.8" y="48.3">23</text>
<text x="129.5" y="48.8">USB1_HS_DM &lt;32,66,71&gt;</text>
<text x="130" y="53.8">CDC_MAIN_GND</text>
<text x="131.7" y="52.6">CDC_MAIN_N</text>
<text x="131.8" y="51.3">CDC_MAIN_P &lt;59&gt;</text>
<text x="139.7" y="52.6">&lt;59&gt;</text>
<text x="197.7" y="52.7" transform="rotate(-90 197.7 52.7)">1</text>
<text x="262.4" y="53.9" transform="rotate(-90 262.4 53.9)">2</text>
<text x="268.6" y="53.9" transform="rotate(-90 268.6 53.9)">2</text>
<text x="273.2" y="50.1">CDC_MAIN_P &lt;1&gt;</text>
<text x="18.5" y="57.5">&lt;61&gt; SPKR_SNS_P</text>
<text x="18.5" y="55">&lt;54&gt; HAP_OUT_M</text>
<text x="77.6" y="57">10</text>
<text x="77.6" y="55.7">12</text>
<text x="77.6" y="54.5">14</text>
<text x="78.2" y="59.5">6</text>
<text x="78.2" y="58.2">8</text>
<text x="91.8" y="59.5">5</text>
<text x="91.8" y="58.2">7</text>
<text x="91.8" y="57">9</text>
<text x="91.8" y="55.7">11</text>
<text x="91.8" y="54.5">13</text>
<text x="131.8" y="57.5">SPKR_SNS_N &lt;61&gt;</text>
<text x="197.7" y="58.8" transform="rotate(-90 197.7 58.8)">2</text>
<text x="222.5" y="56.4" transform="rotate(-90 222.5 56.4)">1</text>
<text x="228.8" y="56.4" transform="rotate(-90 228.8 56.4)">1</text>
<text x="233.8" y="54.5">1</text>
<text x="241.1" y="54.5">2</text>
<text x="18.5" y="61.3">&lt;61&gt; SPKR_OUT_P</text>
<text x="78.2" y="62">2</text>
<text x="78.2" y="60.7">4</text>
<text x="91.8" y="62">1</text>
<text x="91.8" y="60.7">3</text>
<text x="131.8" y="60">SPKR_OUT_N &lt;61&gt;</text>
<text x="202.8" y="63.8">&lt;1&gt; CDC_MAIN_GND</text>
<text x="219.1" y="65.7">22DK1HD1510A 22DK1HD1510A</text>
<text x="222.5" y="60" transform="rotate(-90 222.5 60)">2</text>
<text x="228.8" y="60" transform="rotate(-90 228.8 60)">2</text>
<text x="262.4" y="62.5" transform="rotate(-90 262.4 62.5)">1</text>
<text x="268.6" y="62.5" transform="rotate(-90 268.6 62.5)">1</text>
<text x="84.4" y="67.1" transform="rotate(-90 84.4 67.1)">G2</text>
<text x="85.6" y="67.1" transform="rotate(-90 85.6 67.1)">G1</text>
<text x="57" y="89.3">1</text>
<text x="63.1" y="89.3">2</text>
<text x="110.5" y="89.3">1</text>
<text x="42.5" y="90">&lt;1&gt; HAP_OUT_P</text>
<text x="99.3" y="92.5" transform="rotate(-90 99.3 92.5)">1</text>
<text x="110.5" y="90.6">2</text>
<text x="200" y="91.8">1</text>
<text x="200" y="93.1">2</text>
<text x="210.1" y="93.1">1</text>
<text x="216.2" y="93.1">2</text>
<text x="227.5" y="90.6">1</text>
<text x="233.7" y="90.6">2</text>
<text x="244.5" y="93.6">SPKR_OUT_P &lt;1&gt;</text>
<text x="244.6" y="91.1">SPKR_SNS_P &lt;1&gt;</text>
<text x="42.9" y="101.2">&lt;1&gt; HAP_OUT_M o</text>
<text x="57" y="100.5">1</text>
<text x="63.1" y="100.5">2</text>
<text x="99.3" y="98.6" transform="rotate(-90 99.3 98.6)">2</text>
<text x="110.5" y="100.5">1</text>
<text x="110.5" y="101.8">2</text>
<text x="210.1" y="98">1</text>
<text x="218.7" y="98">2</text>
<text x="235" y="101.1" transform="rotate(-90 235 101.1)">2</text>
<text x="235" y="97.5" transform="rotate(-90 235 97.5)">1</text>
<text x="72" y="103.7" transform="rotate(-90 72 103.7)">1</text>
<text x="81.9" y="103.7" transform="rotate(-90 81.9 103.7)">1</text>
<text x="91.9" y="106.2" transform="rotate(-90 91.9 106.2)">1</text>
<text x="99.3" y="106.2" transform="rotate(-90 99.3 106.2)">1</text>
<text x="72" y="112.3" transform="rotate(-90 72 112.3)">2</text>
<text x="81.9" y="112.3" transform="rotate(-90 81.9 112.3)">2</text>
<text x="91.9" y="109.8" transform="rotate(-90 91.9 109.8)">2</text>
<text x="99.3" y="109.8" transform="rotate(-90 99.3 109.8)">2</text>
<text x="200" y="113">1</text>
<text x="230" y="111.7">1</text>
<text x="236.1" y="111.7">2</text>
<text x="244.5" y="112.3">SPKR_SNS_N &lt;1&gt;</text>
<text x="200" y="114.2">2</text>
<text x="210.1" y="114.2">1</text>
<text x="213.9" y="119.2">1</text>
<text x="216.2" y="114.2">2</text>
<text x="222.5" y="119.2">2</text>
<text x="235" y="117.4" transform="rotate(-90 235 117.4)">1</text>
<text x="244.4" y="114.8">SPKR_OUT_N &lt;1&gt;</text>
<text x="235" y="121" transform="rotate(-90 235 121)">2</text>
<text x="49.4" y="150.3">1</text>
<text x="49.4" y="151.6">2</text>
<text x="32" y="160.3">1</text>
<text x="49.4" y="160.3">1</text>
<text x="49.4" y="161.5">2</text>
<text x="49.4" y="170.2">1</text>
<text x="49.4" y="171.5">2</text>
<text x="32" y="181.4">1</text>
<text x="49.4" y="180.2">1</text>
<text x="49.4" y="181.4">2</text>
</g>
<g font-size="1.1" fill="#000080">
<text x="91.6" y="21.7">J104</text>
<text x="91.6" y="23.2">WP27D-SX60VA3-R15000</text>
<text x="229" y="23.4">L100</text>
<text x="236.5" y="23.4">180nH</text>
<text x="229" y="25.9">±3%</text>
<text x="236.5" y="25.9">0201</text>
<text x="265.9" y="28.4">CR102</text>
<text x="265.9" y="29.9">NM</text>
<text x="228" y="30.6">C100</text>
<text x="228" y="32.1">150pF</text>
<text x="228" y="33.5">0201</text>
<text x="228.2" y="35">50V</text>
<text x="241.7" y="30.6">C104</text>
<text x="241.7" y="32.1">100nF</text>
<text x="241.7" y="33.5">0201</text>
<text x="241.9" y="35">DC 10V</text>
<text x="211.7" y="41.6">U100</text>
<text x="227.9" y="36.5">+/-10%</text>
<text x="241.6" y="36.5">+/-10%</text>
<text x="234" y="42.1">L101</text>
<text x="234" y="44.6">±3%</text>
<text x="241.5" y="42.1">180nH</text>
<text x="241.5" y="44.6">0201</text>
<text x="199.2" y="53.3">R104</text>
<text x="205.7" y="48.8">SPA0687LR5H-1</text>
<text x="236.5" y="53.3">L102180nH 0201±3%</text>
<text x="199.2" y="54.5">0R</text>
<text x="199.2" y="55.8">±5%</text>
<text x="199.2" y="57">0201</text>
<text x="224.2" y="57.4">C102</text>
<text x="224.2" y="58.9">150pF</text>
<text x="230.3" y="57">C103</text>
<text x="230.3" y="58.5">150pF</text>
<text x="230.3" y="59.9">0201</text>
<text x="264.6" y="55.8">CR105</text>
<text x="264.6" y="57.3">NM</text>
<text x="270.9" y="55.8">CR106</text>
<text x="270.9" y="57.3">NM</text>
<text x="224.1" y="63.2">+/-10%</text>
<text x="224.2" y="60.3">0201</text>
<text x="224.3" y="61.8">50V</text>
<text x="230.2" y="62.9">+/-10%</text>
<text x="230.4" y="61.4">50V</text>
<text x="56" y="88.1">R100</text>
<text x="61" y="88.1">0R</text>
<text x="112.4" y="87.7">J100</text>
<text x="226.6" y="89.4">R102</text>
<text x="230.3" y="89.4">4.7K ±5% 0201</text>
<text x="56" y="90.6">±5%</text>
<text x="61" y="90.6">0402</text>
<text x="100.9" y="94.4">C107</text>
<text x="100.9" y="95.6">NM</text>
<text x="107" y="93.6">818012934</text>
<text x="196.3" y="90.1">J102</text>
<text x="207.9" y="91.9">R105</text>
<text x="211.6" y="91.9">0R</text>
<text x="214.1" y="91.9">±5% 0603</text>
<text x="56" y="99.3">R101</text>
<text x="56" y="101.8">±5%</text>
<text x="61" y="101.8">0402</text>
<text x="62.3" y="99.3">0R</text>
<text x="100.9" y="96.9">0201</text>
<text x="112.4" y="98.8">J101</text>
<text x="196.4" y="96.1">818012934</text>
<text x="210" y="101.3">PESD12VV1BL</text>
<text x="214.2" y="96.2">CR103</text>
<text x="236.8" y="96.6">C108</text>
<text x="236.8" y="98.1">33pF</text>
<text x="236.8" y="99.5">0201</text>
<text x="236.9" y="101">50V</text>
<text x="74.5" y="106.3" transform="rotate(-90 74.5 106.3)">NM</text>
<text x="84.5" y="106.3" transform="rotate(-90 84.5 106.3)">NM</text>
<text x="93.4" y="106.8">C106</text>
<text x="100.9" y="106.8">C105</text>
<text x="107" y="104.8">818012934</text>
<text x="236.6" y="102.4">5%</text>
<text x="74.5" y="110.7" transform="rotate(-90 74.5 110.7)">CR100</text>
<text x="84.5" y="110.7" transform="rotate(-90 84.5 110.7)">CR101</text>
<text x="93.4" y="108.1">100pF</text>
<text x="93.4" y="109.3">0201</text>
<text x="93.4" y="110.6">50V</text>
<text x="93.4" y="111.8">5%</text>
<text x="100.9" y="108.1">100pF</text>
<text x="100.9" y="110.6">0201</text>
<text x="100.9" y="109.3">50V</text>
<text x="100.9" y="111.8">5%</text>
<text x="196.3" y="111.3">J103</text>
<text x="207.9" y="113">R106</text>
<text x="211.6" y="113">0R</text>
<text x="214.1" y="113">±5% 0603</text>
<text x="229" y="110.6">R103</text>
<text x="232.8" y="110.6">4.7K ±5% 0201</text>
<text x="196.4" y="117.3">818012934</text>
<text x="218" y="117.4">CR104</text>
<text x="236.8" y="116.5">C109</text>
<text x="236.8" y="118">33pF</text>
<text x="236.8" y="119.4">0201</text>
<text x="213.7" y="122.5">PESD12VV1BL</text>
<text x="236.6" y="122.4">5%</text>
<text x="236.9" y="120.9">50V</text>
<text x="45.7" y="148.6">J105</text>
<text x="45.8" y="154.6">XM-217-XC-167-SP</text>
<text x="28.7" y="158.6">J107</text>
<text x="45.7" y="158.6">J109</text>
<text x="28.4" y="163.3">818013242</text>
<text x="45.8" y="164.6">XM-217-XC-167-SP</text>
<text x="45.7" y="168.6">J106</text>
<text x="29.7" y="179.7">K100</text>
<text x="45.7" y="178.5">J108</text>
<text x="45.8" y="174.5">XM-217-XC-167-SP</text>
<text x="28.4" y="184.5">NUT-CABLE</text>
<text x="45.8" y="184.5">XM-217-XC-167-SP</text>
</g>
<g font-size="1.1" fill="#004080">
<text x="80.3" y="29.1">56</text>
<text x="80.3" y="27.9">58</text>
<text x="80.3" y="26.6">60</text>
<text x="85.2" y="26.8" transform="rotate(-90 85.2 26.8)">GND</text>
<text x="86.4" y="26.8" transform="rotate(-90 86.4 26.8)">GND</text>
<text x="89" y="29.1">55</text>
<text x="89" y="27.9">57</text>
<text x="89" y="26.6">59</text>
<text x="80.3" y="35.4">46</text>
<text x="80.3" y="34.1">48</text>
<text x="80.3" y="32.9">50</text>
<text x="80.3" y="31.6">52</text>
<text x="80.3" y="30.4">54</text>
<text x="89" y="35.4">45</text>
<text x="89" y="34.1">47</text>
<text x="89" y="32.9">49</text>
<text x="89" y="31.6">51</text>
<text x="89" y="30.4">53</text>
<text x="80.3" y="41.6">36</text>
<text x="80.3" y="40.3">38</text>
<text x="80.3" y="39.1">40</text>
<text x="80.3" y="37.8">42</text>
<text x="80.3" y="36.6">44</text>
<text x="89" y="41.6">35</text>
<text x="89" y="40.3">37</text>
<text x="89" y="39.1">39</text>
<text x="89" y="37.8">41</text>
<text x="89" y="36.6">43</text>
<text x="80.3" y="47.8">26</text>
<text x="80.3" y="46.6">28</text>
<text x="80.3" y="45.3">30</text>
<text x="80.3" y="44.1">32</text>
<text x="80.3" y="42.8">34</text>
<text x="89" y="47.8">25</text>
<text x="89" y="46.6">27</text>
<text x="89" y="45.3">29</text>
<text x="89" y="44.1">31</text>
<text x="89" y="42.8">33</text>
<text x="206" y="45.3">GND</text>
<text x="206" y="44.1">VDD</text>
<text x="209.4" y="45.3">OUTPUT+</text>
<text x="209.7" y="44.1">OUTPUT-</text>
<text x="80.3" y="52.8">18</text>
<text x="80.3" y="51.5">20</text>
<text x="80.3" y="50.3">22</text>
<text x="80.3" y="49">24</text>
<text x="89" y="52.8">17</text>
<text x="89" y="51.5">19</text>
<text x="89" y="50.3">21</text>
<text x="89" y="49">23</text>
<text x="80.3" y="59">8</text>
<text x="80.3" y="57.8">10</text>
<text x="80.3" y="56.5">12</text>
<text x="80.3" y="55.3">14</text>
<text x="80.3" y="54">16</text>
<text x="89" y="56.5">11</text>
<text x="89" y="55.3">13</text>
<text x="89" y="54">15</text>
<text x="89.7" y="59">7</text>
<text x="89.7" y="57.8">9</text>
<text x="80.3" y="62.7">2</text>
<text x="80.3" y="61.5">4</text>
<text x="80.3" y="60.3">6</text>
<text x="85.2" y="64.1" transform="rotate(-90 85.2 64.1)">GND</text>
<text x="86.4" y="64.1" transform="rotate(-90 86.4 64.1)">GND</text>
<text x="89.7" y="62.7">1</text>
<text x="89.7" y="61.5">3</text>
<text x="89.7" y="60.3">5</text>
<text x="112.7" y="90.1">1</text>
<text x="112.7" y="91.4">2</text>
<text x="197.9" y="92.6">1</text>
<text x="197.9" y="93.9">2</text>
<text x="112.7" y="101.3">1</text>
<text x="112.7" y="102.6">2</text>
<text x="197.9" y="113.8">1</text>
<text x="197.9" y="115">2</text>
<text x="47.3" y="151.1">1</text>
<text x="47.3" y="152.4">2</text>
<text x="29.9" y="161.1">1</text>
<text x="47.3" y="161.1">1</text>
<text x="47.3" y="162.3">2</text>
<text x="47.3" y="171">1</text>
<text x="47.3" y="172.3">2</text>
<text x="29.9" y="182.2">1</text>
<text x="47.3" y="181">1</text>
<text x="47.3" y="182.2">2</text>
</g>
<g font-size=".9">
<text x="30.1" y="1">5</text>
<text x="87.8" y="1">4</text>
<text x="145.5" y="1">3</text>
<text x="203.2" y="1">2</text>
<text x="260.9" y="1">1</text>
<text x=".4" y="27.5">D</text>
<text x="290.1" y="27.5">D</text>
<text x=".4" y="78.3">C</text>
<text x="290.1" y="78.3">C</text>
<text x=".4" y="129.1">B</text>
<text x="290.1" y="129.1">B</text>
<text x=".4" y="179.9">A</text>
<text x="290.1" y="179.9">A</text>
<text x="30.1" y="205.4">5</text>
<text x="87.8" y="205.4">4</text>
<text x="145.5" y="205.4">3</text>
<text x="203.2" y="205.4">2</text>
</g>
</svg>
